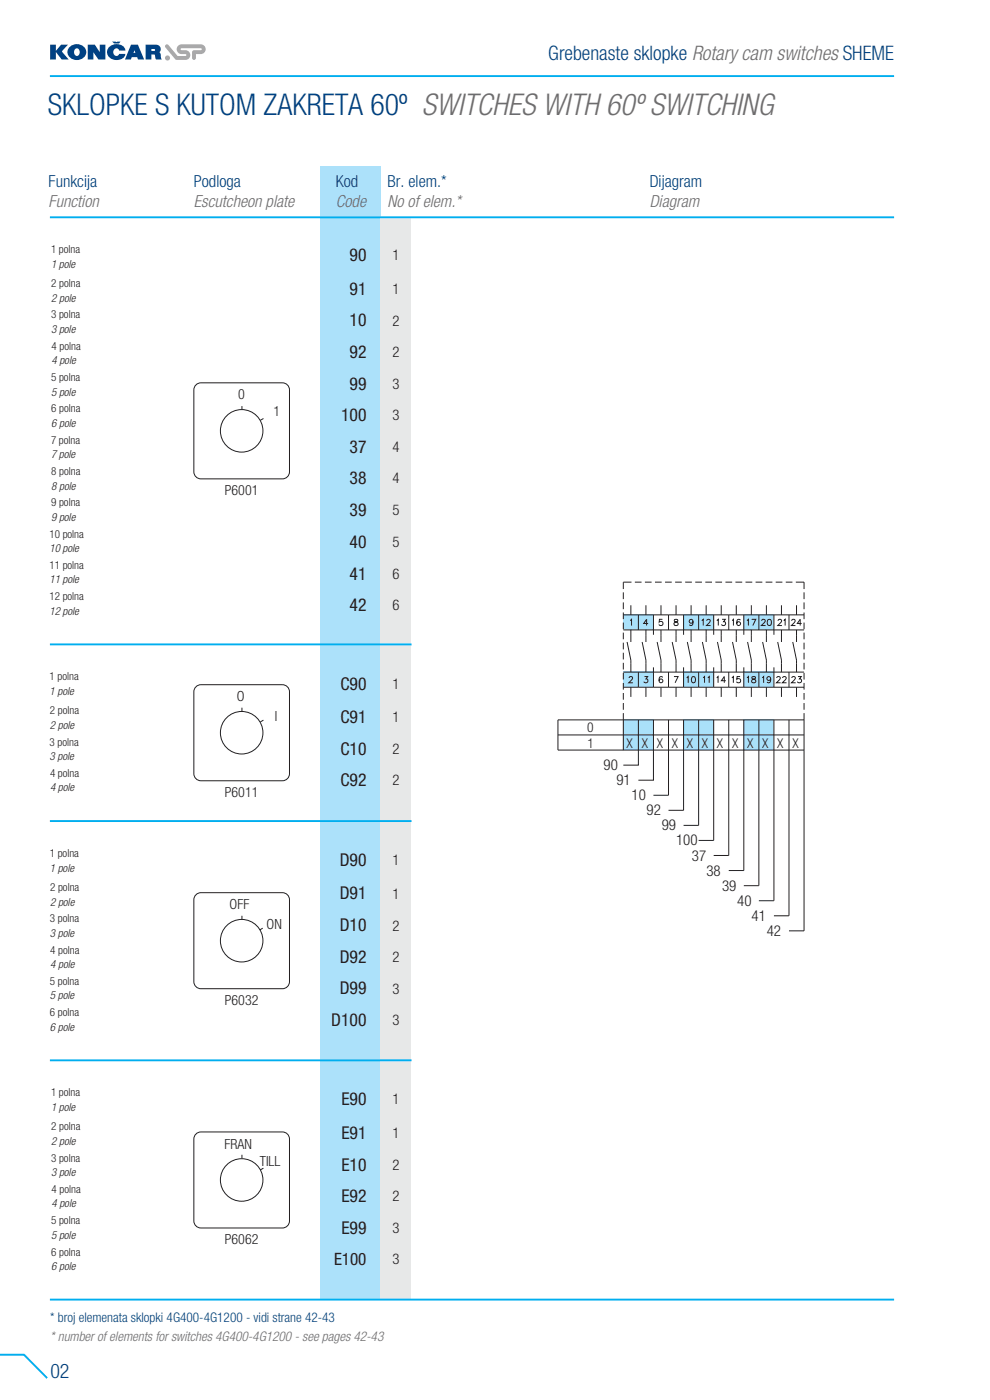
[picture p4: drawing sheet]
<svg xmlns="http://www.w3.org/2000/svg" width="210mm" height="297mm" viewBox="0 0 210 297" stroke-linecap="round" stroke-linejoin="round" font-family="sans-serif">
<path d="M68 35.3h12.9v240.3h-12.9z" fill="#ace1fa"/>
<path d="M80.8 46.1h6.4v229.5h-6.4z" fill="#e7e8e8"/>
<path d="M10.6 16.1h179M10.6 46.1h179M10.6 136.7h76.7M10.6 174.2h76.7M10.6 224.9h76.7M10.6 275.7h179" fill="none" stroke="#00aeef" stroke-width=".4"/>
<g fill="#aae1fa">
<path d="M145 152.7h6.4v6.4h-6.4z"/>
<path d="M157.8 152.7h6.3v6.4h-6.3z"/>
<path d="M132.2 152.7h6.4v6.4h-6.4z"/>
<path d="M145 142.5h6.4v3.2h-6.4z"/>
<path d="M157.7 142.5h6.4v3.2h-6.4z"/>
<path d="M132.2 142.5h6.4v3.2h-6.4z"/>
<path d="M145 130.4h6.4v3.2h-6.4z"/>
<path d="M157.7 130.4h6.4v3.2h-6.4z"/>
<path d="M132.2 130.4h6.4v3.2h-6.4z"/>
</g>
<g fill="none" stroke="#231f20" stroke-width=".21">
<path d="M41.4 81.8l.7-.5 .5-.1h17.3a1.5 1.5 0 0 1 1.5 1.5v17.4a1.5 1.5 0 0 1-1.5 1.5h-17.3a1.5 1.5 0 0 1-1.5-1.5v-17.4zM51.3 86.1v.8M55.9 88.8l-.7 .4M132.2 133.6h38.3M132.2 125.7v1.4M132.2 127.8v1.4M132.2 129.9v1.4M132.2 132.1v1.4M132.2 134.2v1.4M132.2 136.3v1.5M132.2 138.5v1.4M132.2 130.4h38.3"/>
<path d="M133 136.2l.8 3.8v2.6M133.6 131.6l.4-.2v1.3M133.8 128.4v2M133.8 133.6v2.6M133.9 123.5h-1.7v1.5M134.7 123.5h1.4M135.4 130.4v3.2M136.2 136.2l.8 3.8v2.6M136.8 123.5h1.4M137 128.4v2M137 133.6v2.6M137.5 132.3h-1l.6-.9v1.3"/>
<path d="M138.6 130.4v4.3M138.9 123.5h1.4M139.4 136.2l.8 3.8v2.6M140.2 128.4v2M140.2 133.6v2.6M140.5 131.4h-.6l-.1 .5a.46 .46 0 0 1 .7 0 .46 .46 0 0 1-.1 .7 .46 .46 0 0 1-.6-.1M141.1 123.5h1.4M141.8 130.4v3.2M142.6 136.2l.8 3.8v2.6M143.1 131.4v.4l.7 .3v.5l-.3 .1-.4-.1-.2-.3 .2-.2a.54 .54 0 0 0 .6-.7zM143.2 123.5h1.4M143.4 128.4v2"/>
<path d="M143.4 133.6v2.6M145 130.4v4.3M145.3 123.5h1.4M145.8 136.2l.8 3.8v2.6M146.6 128.4v2M146.6 133.6v2.6M147 131.8a.41 .41 0 0 1-.6 .4 .41 .41 0 0 1-.1-.7 .41 .41 0 0 1 .6 .1l.1 .2a.62 .62 0 0 1-.5 .9l-.3-.2M147.5 123.5h1.4M148.2 130.4v3.2M148.8 131.6l.4-.2v1.3M149 136.2l.8 3.8v2.6M149.6 123.5h1.4"/>
<path d="M149.8 133.6v2.6M149.8 128.4v2M149.9 131.7l.3-.3h.2l.2 .2-.1 .5-.7 .6h.9M151.4 130.4v4.3M151.7 123.5h1.5M152 131.6l.4-.2v1.3M152.2 136.2l.8 3.8v2.6M153 133.6v2.6M153 128.4v2M153.2 131.4h.6l-.3 .5a.43 .43 0 0 1 .3 .7 .43 .43 0 0 1-.8-.1M153.9 123.5h1.4M154.6 130.4v3.2"/>
<path d="M155.3 131.6l.3-.2v1.3M155.4 136.2l.8 3.8v2.6M156 123.5h1.4M156.2 128.4v2M156.2 133.6v2.6M157 131.6v-.2a.65 .65 0 0 0-.8 .5 .65 .65 0 0 0 .4 .8 .41 .41 0 0 0 .5-.4 .41 .41 0 0 0-.4-.4 .41 .41 0 0 0-.4 .4M157.8 130.4v4.3M158.1 123.5h1.5M158.4 131.6l.3-.2v1.3M158.6 136.2l.8 3.8v2.6M159.4 128.4v2M159.4 133.6v2.6"/>
<path d="M159.4 131.4h.9l-.6 1.3M160.3 123.5h1.4M161 130.4v3.2M161.5 131.7l.3-.3h.3l.2 .2-.2 .5-.6 .6h.9M161.8 136.2l.8 3.8v2.6M162.4 123.5h1.4M162.6 133.6v2.6M162.6 128.4v2M162.9 131.4h.2a.69 .69 0 0 1 .5 .6 .69 .69 0 0 1-.5 .7 .82 .82 0 0 1-.2-1.3zM164.2 130.4v4.3M164.5 123.5h1.4M165 136.2l.8 3.8v2.6"/>
<path d="M165 131.7l.2-.3h.3l.3 .3-.8 1h.8M165.8 128.4v2M165.8 133.6v2.6M166.2 131.6l.3-.2v1.3M166.7 123.5h1.4M167.3 130.4v3.2M167.9 131.7l.3-.3h.2l.3 .2-.2 .5-.6 .6h.8M168.1 136.2l.8 3.8v2.6M168.8 123.5h1.7v1.5M168.9 128.4v2M168.9 133.6v2.6M170 132.3h-.9l.6-.9v1.3"/>
<path d="M170.5 125.7v1.4M170.5 127.8v1.4M170.5 129.9v1.4M170.5 132.1v1.4M170.5 134.2v1.4M170.5 136.3v1.5M170.5 138.5v1.4M41.7 145.5l.9-.3h17.3a1.5 1.5 0 0 1 1.5 1.5v17.4a1.5 1.5 0 0 1-1.5 1.5h-17.3a1.5 1.5 0 0 1-1.5-1.5v-17.4l.1-.4zM51.3 150.1v.8M55.9 152.8l-.7 .3M118.3 155.9h52.2M132.2 142.6h38.3"/>
<path d="M132.2 140.6v1.4M132.2 142.7v1.5M132.2 144.9v1.4M132.2 147v1.4M132.2 149.1v1.5M132.2 151.3v7.8M133.4 143.8l.1-.2 .4-.1 .3 .4-.8 .9h.8M133.8 145.8v2M135.4 152.7v9.6h-3.2M135.4 142.6v3.2M136.7 143.5h.7l-.4 .5a.44 .44 0 0 1 .3 .7 .44 .44 0 0 1-.7-.1M137 145.8v2"/>
<path d="M138.6 152.7v12.8h-3.2M138.6 141.6v4.2M140.2 145.8v2M140.5 143.7v-.1a.65 .65 0 0 0-.8 .5 .65 .65 0 0 0 .5 .7 .41 .41 0 0 0 .4-.3 .41 .41 0 0 0-.4-.5 .41 .41 0 0 0-.4 .4M141.8 152.7v16h-3.2M141.8 142.6v3.2M143 143.5h.8l-.6 1.3M143.4 145.8v2M145 152.7v19.2h-3.2M145 141.6v4.2M145.6 143.8l.4-.3v1.3M146.6 145.8v2"/>
<path d="M146.8 143.6l.2-.1a.69 .69 0 0 1 .5 .7 .69 .69 0 0 1-.5 .6 .85 .85 0 0 1-.2-1.2zM148.2 142.6v3.2M148.2 152.7v22.4h-3.2M149.1 143.8l.3-.3v1.3M149.8 145.8v2M150.1 143.8l.3-.3v1.3M151.4 152.7v25.6h-3.2M151.4 141.6v4.2M152 143.8l.3-.3v1.3M153 145.8v2M154 144.4h-1l.6-.9v1.3M154.6 142.6v3.2"/>
<path d="M154.6 152.7v28.8h-3.2M155.2 143.8l.3-.3v1.3M156.2 145.8v2M157 143.5h-.7v.6a.46 .46 0 0 1 .7 0 .46 .46 0 0 1-.1 .7 .46 .46 0 0 1-.7-.2M157.8 152.7v32h-3.2M157.8 141.6v4.2M158.4 143.8l.3-.3v1.3M159.4 145.8v2M159.5 143.6v.4l.6 .2 .2 .2a.46 .46 0 0 1-.4 .5 .46 .46 0 0 1-.5-.3l.2-.4 .6-.4-.2-.3zM161 142.6v3.2M161 152.7v35.2h-3.2M161.7 143.8l.3-.3v1.3"/>
<path d="M162.6 145.8v2M163.5 144a.41 .41 0 0 1-.6 .3 .41 .41 0 0 1-.2-.6 .41 .41 0 0 1 .7 0l.1 .3a.62 .62 0 0 1-.5 .8l-.3-.1M164.2 152.7v38.4h-3.2M164.2 141.6v4.2M164.7 143.8l.2-.2 .3-.1 .3 .4-.8 .9h.9M165.8 145.8v2M166 143.8l.1-.2 .4-.1 .3 .4-.9 .9h.9M167.3 142.6v3.2M167.3 152.7v41.6h-3.1M168 143.8l.1-.2 .3-.1 .3 .4-.8 .9h.9M168.9 145.8v2M169.3 143.5h.7l-.4 .5a.45 .45 0 0 1 .4 .4 .45 .45 0 0 1-.4 .5 .45 .45 0 0 1-.5-.3"/>
<path d="M170.5 140.6v1.4M170.5 142.7v1.5M170.5 144.9v1.4M170.5 147v1.4M170.5 149.1v1.5M170.5 151.3v46.2h-3.2M170.5 152.7h-52.2v6.4h52.2M170.5 145.8h-38.3M41.7 189.7l.9-.3h17.3a1.5 1.5 0 0 1 1.5 1.5v17.3a1.5 1.5 0 0 1-1.5 1.5h-17.3a1.5 1.5 0 0 1-1.5-1.5v-17.3l.1-.5zM51.3 194.3v.7M55.7 196.9l-.6 .4M41.4 240.7l.7-.5 .5-.1h17.3a1.5 1.5 0 0 1 1.5 1.5v17.4a1.5 1.5 0 0 1-1.5 1.5h-17.3a1.5 1.5 0 0 1-1.5-1.5v-17.4z"/>
<path d="M51.3 245v.7M55.9 247.8l-.7 .4"/>
<circle cx="51.3" cy="91.4" r="4.5"/>
<circle cx="51.3" cy="155.4" r="4.5"/>
<circle cx="51.3" cy="199.6" r="4.5"/>
<circle cx="51.3" cy="250.3" r="4.5"/>
</g>
<path d="M0 287.4h5.1l4.9 4.9" fill="none" stroke="#00aeef" stroke-width=".4"/>
<g fill="#004183">
<path d="M10.6 9.5h1.2v1.3l1.2-1.3h1.4l-1.3 1.4 1.5 1.7h-1.5l-1.3-1.6v1.6h-1.2z"/>
<path d="M18.6 9.5h1.5l1.1 1.6v-1.6h1.2v3.1h-1.5l-1.1-1.5v1.5h-1.2z"/>
<path d="M23.3 9.9a2.06 2.06 0 0 1 3.3 .8h-1.3a.65 .65 0 0 0-.8-.4 .65 .65 0 0 0-.5 .8 .64 .64 0 0 0 .5 .7 .64 .64 0 0 0 .7-.4h1.4a1.98 1.98 0 0 1-3.3 .8 1.51 1.51 0 0 1 0-2.3z"/>
<path d="M23.8 8.8h1.8l-.3 .4h-1.1z"/>
</g>
<g fill="#004183">
<path d="M15.9 10.5a.79 .79 0 0 0-.2 .9 .79 .79 0 0 0 .8 .4 .8 .8 0 0 0 .4-.9 .8 .8 0 0 0-.8-.6zM14.9 9.9a1.98 1.98 0 0 1 2.2-.4 1.98 1.98 0 0 1 1.1 2 2.07 2.07 0 0 1-2.1 1.2 2.07 2.07 0 0 1-1.8-1.6l.1-.5z" fill-rule="evenodd"/>
<path d="M32.1 10.4v.4h.8v-.3zM30.9 9.5h2.1a.93 .93 0 0 1 1 .5 .93 .93 0 0 1-.2 1.1l.3 .4 .2 1.1h-1.2l-.3-1h-.7v1h-1.2z" fill-rule="evenodd"/>
<path d="M28.5 10.7l-.2 .5h.4zM27.8 9.5h1.4l1.4 3.1h-1.3l-.2-.5h-1.1l-.2 .5h-1.3z" fill-rule="evenodd"/>
</g>
<g fill="#a7a9ac">
<path d="M35 9.6l.4-.2 .3 .1 2 2.4h1.6l.2-.2-.2-.2a1.44 1.44 0 0 1-1.8-.7 1.03 1.03 0 0 1 1-1.4h4.1a1.03 1.03 0 0 1 1 1 1.03 1.03 0 0 1-1 1.1h-1v.8a.41 .41 0 0 1-.5 .4 .41 .41 0 0 1-.4-.4v-1.2l.2-.4 1.7-.1 .2-.2-.1-.1-4.2-.1-.2 .2 .2 .2a1.44 1.44 0 0 1 1.8 .8 1.03 1.03 0 0 1-1 1.3l-2.1-.1-2.1-2.5z"/>
<circle cx="35.5" cy="12.3" r=".54"/>
</g>
<text font-size="6.4" fill="#004183" x="10.1" y="24.3">SKLOPKE S KUTOM ZAKRETA 60º SWITCHES WITH 60º SWITCHING</text>
<g font-size="4.2" fill="#004183">
<text x="116.3" y="12.7">Grebenaste sklopke Rotary cam switches SHEME</text>
<text x="10.7" y="292.4">02</text>
</g>
<g font-size="3.7" fill="#231f20">
<text x="74.1" y="55.4">90</text>
<text x="74.1" y="62.5">91</text>
<text x="74.1" y="69.3">10</text>
<text x="74.1" y="75.9">92</text>
<text x="74.1" y="82.7">99</text>
<text x="72.3" y="89.3">100</text>
<text x="74.1" y="96">37</text>
<text x="74.1" y="102.6">38</text>
<text x="74.1" y="109.4">39</text>
<text x="74.1" y="116.2">40</text>
<text x="74.1" y="123">41</text>
<text x="74.1" y="129.6">42</text>
<text x="72.2" y="146.3">C90</text>
<text x="72.2" y="153.4">C91</text>
<text x="72.2" y="160.2">C10</text>
<text x="72.2" y="166.8">C92</text>
<text x="72.1" y="183.7">D90</text>
<text x="72.1" y="190.8">D91</text>
<text x="72.1" y="197.6">D10</text>
<text x="72.1" y="204.2">D92</text>
<text x="72.1" y="211">D99</text>
<text x="70.3" y="217.6">D100</text>
<text x="72.4" y="234.5">E90</text>
<text x="72.4" y="241.6">E91</text>
<text x="72.4" y="248.4">E10</text>
<text x="72.4" y="255">E92</text>
<text x="72.4" y="261.8">E99</text>
</g>
<text font-size="3.6" fill="#231f20" x="70.8" y="268.3">E100</text>
<g font-size="3.5" fill="#004183">
<text x="10.3" y="39.7">Funkcija</text>
<text x="41.1" y="39.8">Podloga</text>
<text x="71.3" y="39.8">Kod</text>
<text x="82.2" y="39.8">Br. elem.*</text>
<text x="137.8" y="39.8">Dijagram</text>
</g>
<g font-size="3.5" fill="#6d6e70">
<text x="10.3" y="43.9">Function</text>
<text x="41.1" y="44">Escutcheon plate</text>
<text x="71.3" y="44">Code</text>
<text x="82.2" y="44">No of elem.*</text>
<text x="137.8" y="44">Diagram</text>
</g>
<g font-size="3.2" fill="#231f20">
<text x="128" y="163.3">90</text>
<text x="130.7" y="166.5">91</text>
<text x="133.9" y="169.7">10</text>
<text x="137.1" y="172.9">92</text>
<text x="140.3" y="176.1">99</text>
<text x="143.4" y="179.3">100</text>
<text x="146.8" y="182.5">37</text>
<text x="149.8" y="185.8">38</text>
<text x="153.2" y="189">39</text>
<text x="156.4" y="192.2">40</text>
<text x="159.4" y="195.4">41</text>
<text x="162.6" y="198.6">42</text>
</g>
<g font-size="3.1" fill="#231f20">
<text x="83.3" y="55.2">1</text>
<text x="83.3" y="62.3">1</text>
<text x="83.3" y="69.1">2</text>
<text x="83.3" y="75.7">2</text>
<text x="83.3" y="82.5">3</text>
<text x="83.3" y="89.1">3</text>
<text x="83.3" y="95.9">4</text>
<text x="83.3" y="102.5">4</text>
<text x="83.3" y="109.2">5</text>
<text x="83.3" y="116">5</text>
<text x="83.3" y="122.8">6</text>
<text x="83.3" y="129.4">6</text>
<text x="83.3" y="146.1">1</text>
<text x="83.3" y="153.2">1</text>
<text x="83.3" y="160">2</text>
<text x="83.3" y="166.6">2</text>
<text x="83.3" y="183.5">1</text>
<text x="83.3" y="190.6">1</text>
<text x="83.3" y="197.4">2</text>
<text x="83.3" y="204">2</text>
<text x="83.3" y="210.8">3</text>
<text x="83.3" y="217.4">3</text>
<text x="83.3" y="234.3">1</text>
<text x="83.3" y="241.4">1</text>
<text x="83.3" y="248.2">2</text>
<text x="83.3" y="254.8">2</text>
<text x="83.3" y="261.5">3</text>
<text x="83.3" y="268.1">3</text>
</g>
<g font-size="3" fill="#231f20">
<text x="50.5" y="84.7">0</text>
<text x="58" y="88.3">1</text>
<text x="47.7" y="105.1">P6001</text>
<text x="50.2" y="148.7">O</text>
<text x="58.3" y="153">I</text>
<text x="47.7" y="169.1">P6011</text>
<text x="48.7" y="192.9">OFF</text>
<text x="56.5" y="197.1">ON</text>
<text x="47.7" y="213.2">P6032</text>
<text x="47.6" y="243.8">FRAN</text>
<text x="55.1" y="247.3">TILL</text>
<text x="47.7" y="263.9">P6062</text>
</g>
<g font-size="2.9" fill="#231f20">
<text x="124.5" y="155.3">0</text>
<text x="124.6" y="158.6">1</text>
<text x="132.9" y="158.6">X X X</text>
<text x="142.5" y="158.6">X</text>
<text x="145.7" y="158.6">X</text>
<text x="148.9" y="158.6">X</text>
<text x="152.1" y="158.6">X</text>
<text x="155.3" y="158.6">X</text>
<text x="158.5" y="158.6">X</text>
<text x="161.7" y="158.6">X</text>
<text x="164.9" y="158.6">X</text>
<text x="168.1" y="158.6">X</text>
</g>
<text font-size="2.8" fill="#004183" x="10.6" y="280.5">* broj elemenata sklopki 4G400-4G1200 - vidi strane 42-43</text>
<text font-size="2.8" fill="#6d6e70" x="10.6" y="284.4">* number of elements for switches 4G400-4G1200 - see pages 42-43</text>
<g font-size="2.3" fill="#231f20">
<text x="10.8" y="53.7">1 polna</text>
<text x="10.8" y="56.8">1 pole</text>
<text x="10.9" y="60.9">2 polna</text>
<text x="10.9" y="64">2 pole</text>
<text x="10.8" y="67.6">3 polna</text>
<text x="10.8" y="70.6">3 pole</text>
<text x="10.9" y="74.2">4 polna</text>
<text x="10.9" y="77.3">4 pole</text>
<text x="10.8" y="80.8">5 polna</text>
<text x="10.8" y="83.9">5 pole</text>
<text x="10.9" y="87.5">6 polna</text>
<text x="10.8" y="94.1">7 polna</text>
<text x="10.9" y="90.6">6 pole</text>
<text x="10.8" y="97.2">7 pole</text>
<text x="10.9" y="100.8">8 polna</text>
<text x="10.8" y="107.4">9 polna</text>
<text x="10.9" y="103.9">8 pole</text>
<text x="10.8" y="110.5">9 pole</text>
<text x="10.5" y="114.1">10 polna</text>
<text x="10.5" y="117.1">10 pole</text>
<text x="10.5" y="120.7">11 polna</text>
<text x="10.5" y="123.8">11 pole</text>
<text x="10.5" y="127.3">12 polna</text>
<text x="10.5" y="130.4">12 pole</text>
<text x="10.5" y="144.3">1 polna</text>
<text x="10.5" y="147.4">1 pole</text>
<text x="10.6" y="151.5">2 polna</text>
<text x="10.6" y="154.6">2 pole</text>
<text x="10.5" y="158.2">3 polna</text>
<text x="10.5" y="161.3">3 pole</text>
<text x="10.6" y="164.8">4 polna</text>
<text x="10.6" y="167.9">4 pole</text>
<text x="10.6" y="181.8">1 polna</text>
<text x="10.6" y="184.9">1 pole</text>
<text x="10.6" y="189">2 polna</text>
<text x="10.6" y="195.7">3 polna</text>
<text x="10.6" y="192.1">2 pole</text>
<text x="10.6" y="198.7">3 pole</text>
<text x="10.7" y="202.3">4 polna</text>
<text x="10.6" y="208.9">5 polna</text>
<text x="10.7" y="205.4">4 pole</text>
<text x="10.6" y="212">5 pole</text>
<text x="10.6" y="215.6">6 polna</text>
<text x="10.6" y="218.6">6 pole</text>
<text x="10.8" y="232.6">1 polna</text>
<text x="10.8" y="235.6">1 pole</text>
<text x="10.9" y="239.8">2 polna</text>
<text x="10.9" y="242.8">2 pole</text>
<text x="10.8" y="246.4">3 polna</text>
<text x="10.8" y="249.5">3 pole</text>
<text x="10.9" y="253.1">4 polna</text>
<text x="10.9" y="256.1">4 pole</text>
<text x="10.8" y="259.7">5 polna</text>
<text x="10.8" y="262.8">5 pole</text>
<text x="10.9" y="266.3">6 polna</text>
<text x="10.9" y="269.4">6 pole</text>
</g>
</svg>
